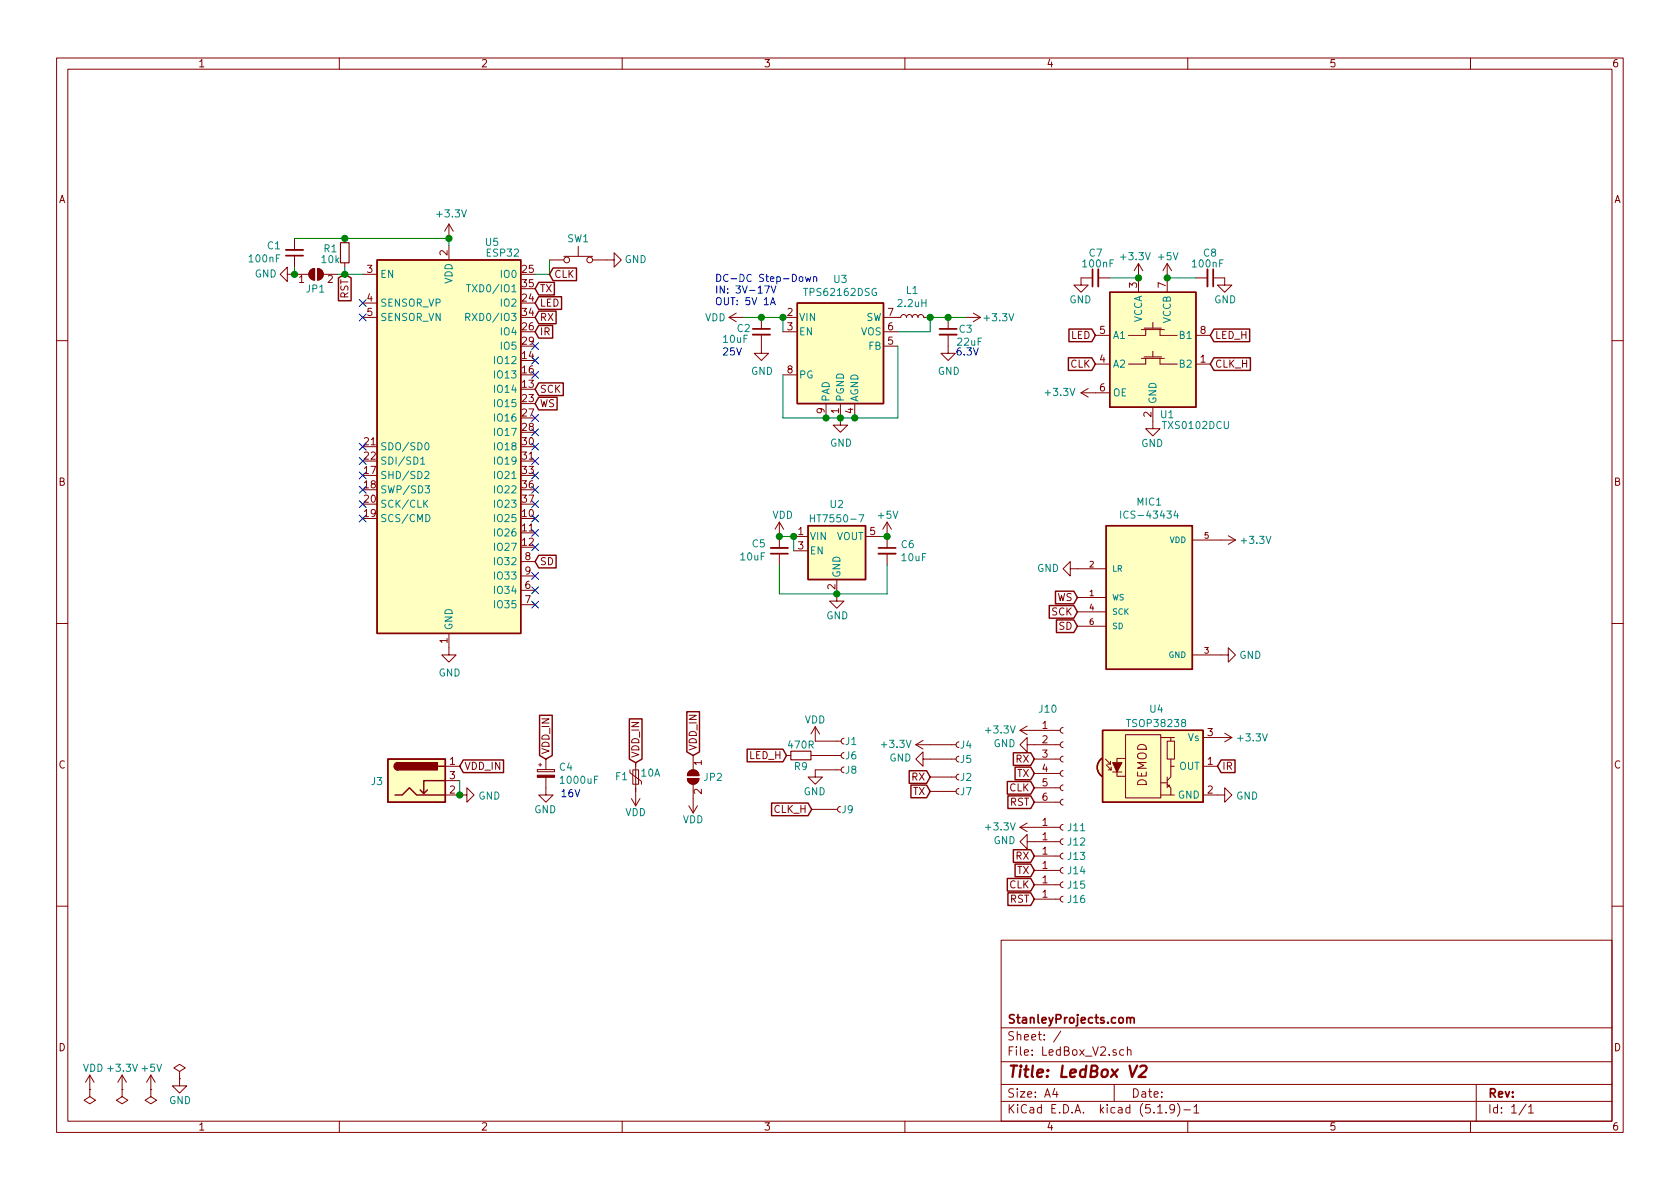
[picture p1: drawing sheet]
<svg xmlns="http://www.w3.org/2000/svg" width="297mm" height="210mm" viewBox="0 0 297 210" stroke-linecap="round" stroke-linejoin="round" font-family="sans-serif">
<g fill="none" stroke="#840000" stroke-width=".18">
<path d="M10 10.3h277v189.9h-277zM12 12.2h273v186.1h-273zM60 10.3v1.9M110 10.3v1.9M160 10.3v1.9M210 10.3v1.9M260 10.3v1.9M79.4 39.6v2.6M79.4 39.6l-.8 1.3M79.4 39.6l.7 1.3M50.8 48.5v1.3l-1.3-1.3 1.3-1.3v1.3h3.8M52.1 42.2v2"/>
<path d="M52.1 45.2v2M54.8 47.8l.5-.3h.3v2a1.03 1.03 0 0 1-.9-.6 1.03 1.03 0 0 1 .1-1.1zM56.1 47.5a1.02 1.02 0 0 1 1 1 1.02 1.02 0 0 1-1 1zM57.1 48.5h2.6M61 42.2v.7M61 46.5v.7M64.1 48.5h2.6M64.1 53.6h2.6M64.1 56.1h2.6M79.4 43.4v2.6M97.2 46h2.5M99.7 45.3h5.1"/>
<path d="M102.2 43.6v1.7M104.8 46h3.8v-1.3l1.3 1.3-1.3 1.2v-1.2M128.9 56.1h2.5M128.9 56.1l1.3 .8M130.2 55.4l-1.3 .7M134.6 59.2v3.3h1.3l-1.3 1.2-1.3-1.2h1.3M134.6 56.1v2.1M138.4 56.1h2.6M138.4 58.7h2.6M156.2 56.1h3.1l.1-.3 .3-.2 .4 .1 .2 .4 .1-.3 .3-.2 .4 .1 .2 .4 .1-.3 .3-.2 .4 .1 .2 .4 .1-.3 .3-.2 .4 .1 .2 .4h.5M156.2 58.7h2.5M167.6 59.2v3.3h1.3l-1.3 1.2-1.2-1.2h1.2"/>
<path d="M167.6 56.1v2.1M170.8 56.1h2.6M172.1 55.4l1.3 .7M173.4 56.1l-1.3 .8M193.2 49.1h-2.1v1.3h1.3l-1.3 1.3-1.2-1.3h1.2M193.7 59.3h2.5M194.2 49.1h2M201.3 46.6v5.1M201.3 46.6l-.8 1.3M201.3 46.6l.8 1.3M201.8 58.3h4.1M202.3 58h3.1"/>
<path d="M202.6 58.3v1h-3.1M203.8 57v1M205.1 58.3v1h3.1M206.4 46.6v5.1M206.4 46.6l-.8 1.3M206.4 46.6l.7 1.3M211.5 49.1h2M211.5 59.3h2.5M214.5 49.1h2v1.3h-1.2l1.2 1.3 1.3-1.3h-1.3M10 60.2h2M138.4 66.3h2.6M146 71.4v2.5"/>
<path d="M148.6 71.4v3.8h1.3l-1.3 1.2-1.3-1.2h1.3M151.1 71.4v2.5M156.2 61.2h2.5M191.1 69.5h5.1M191.1 69.5l1.3 .7M192.4 68.7l-1.3 .8M193.7 64.4h2.5M201.8 63.4h4.1M202.3 63.1h3.1M202.6 63.4v1h-3.1M203.8 72v3.8h1.3l-1.3 1.3-1.2-1.3h1.2M203.8 62.1v1"/>
<path d="M205.1 63.4v1h3.1M211.5 64.4h2.5M285 60.2h2M92.1 99.3h2.5M137.8 92.3l-.8 1.3M137.8 92.3v4.6M137.8 97.9v2M137.8 92.3l.8 1.3M140.3 94.9h2.6M140.3 97.4h2.6M153 94.9h2.6M156.8 92.3l-.7 1.3"/>
<path d="M156.8 92.3v4.6M156.8 97.9v2M156.8 92.3l.8 1.3M210.8 95.5h7.6M217.2 94.7l1.2 .8M218.4 95.5l-1.2 .8M10 110.3h2M79.4 112v3.8h1.2l-1.2 1.3-1.3-1.3h1.3M92.1 104.4h2.5M92.1 106.9h2.5M92.1 101.8h2.5M148 102.5v3.8h-1.3l1.3 1.3 1.2-1.3h-1.2"/>
<path d="M189.2 100.6v1.2l-1.2-1.2 1.2-1.3v1.3h6.4M190.5 105.7h5.1M190.5 108.2h5.1M190.5 110.7h5.1M210.8 115.8h6.4v1.3l1.2-1.3-1.2-1.3v1.3M285 110.3h2M78.7 135.5h2.6M78.7 138h2.6M95 136.1h3v.4h-3zM95.2 135.2h.6M95.5 135v.5M96.5 137.5v3.1h1.3l-1.3 1.3-1.3-1.3h1.3"/>
<path d="M96.5 134.2v1.9M111.4 136.1v.5l2 1.6v.5M111.9 136.1h1v2.6h-1zM112.4 134.9v7.6M121.5 137.7h2.1a1.02 1.02 0 0 1-1 1 1.02 1.02 0 0 1-1.1-1zM121.9 136.4a1.03 1.03 0 0 1 1.1-.2 1.03 1.03 0 0 1 .6 1h-2.1l.1-.4zM122.6 133.6v2.5M122.6 138.7v5.1M139.1 133.6h.7M143.4 133.6h5.3M144.1 128.5v2.6h4.6M144.1 128.5l-.7 1.3"/>
<path d="M144.1 128.5l.8 1.3M148.7 136.1h-4.6v1.3h1.3l-1.3 1.3-1.2-1.3h1.2M149.2 135.6l-.3 .1-.2 .4 .1 .3 .4 .2M149.2 133.1l-.3 .1-.2 .3 .1 .4 .4 .2M149.2 130.6l-.3 .1-.2 .3 .1 .4 .4 .2M161.9 131.7h7.1M161.9 131.7l1.3 .8M163.2 134.2v1.3l-1.3-1.3 1.3-1.2v1.2h5.8M163.2 130.9l-1.3 .8M164.5 139.9h4.5M164.5 137.4h4.5M169.5 139.4l-.3 .1-.2 .4 .1 .4 .4 .2"/>
<path d="M169.5 136.9l-.3 .1-.2 .3 .1 .4 .4 .2M169.5 133.7l-.3 .1-.2 .4 .1 .3 .4 .2M169.5 131.2l-.3 .1-.2 .3 .1 .4 .4 .2M180.3 129.2l1.3 .7M180.3 129.2h7.2M181.6 131.7v1.3l-1.3-1.3 1.3-1.3v1.3h5.9M181.6 128.4l-1.3 .8M182.9 139.3h4.6M182.9 136.8h4.6M182.9 134.2h4.6M188 138.8l-.3 .1-.2 .3 .1 .4 .4 .2M188 136.3l-.3 .1-.2 .3 .1 .4 .4 .2"/>
<path d="M188 133.7l-.3 .1-.2 .4 .1 .3 .4 .2M188 131.2l-.3 .1-.2 .3 .1 .4 .4 .2M188 128.6l-.3 .1-.2 .4 .1 .4 .4 .2M195.5 134.2l.8 .9M195.6 135.2l.9 .9M195.8 135.1h.5M196 136.1h.5M196.3 134.6v.5M196.5 135.6v.5M196.7 136.5h1.7M199 129.9h6.2v11.2h-6.2zM199 134.1h-1.5v3.2h1.5"/>
<path d="M205.2 130.4h1.8M205.2 138.4h1.2M206.4 131.1h1.2v3.1h-1.2zM206.4 138.7l.6 .6v1.3h.6M206.4 137.4v1.9M206.8 138.8v.3h-.3M207 134.2v1.3M207.6 130.4h-.6v.7M207.6 135.5h-.6v1.9l-.6 .6M212.7 130.4h5.1M212.7 135.5h2.6M216.5 129.7l1.3 .7"/>
<path d="M217.8 130.4l-1.3 .8M78.7 140.6h3.8v1.3l1.3-1.3-1.3-1.3v1.3M111.6 141.2l.8 1.3M113.2 141.2l-.8 1.3M121.8 142.5l.8 1.3M123.3 142.5l-.7 1.3M143.5 143.1h4.6M148.6 142.6l-.3 .1-.2 .3 .1 .4 .4 .2M180.3 146.3h7.2M180.3 146.3l1.3 .8M181.6 148.8v1.3l-1.3-1.3 1.3-1.2v1.2h5.9M181.6 145.5l-1.3 .8"/>
<path d="M182.9 159h4.6M182.9 156.5h4.6M182.9 153.9h4.6M182.9 151.4h4.6M182.9 141.9h4.6M188 158.5l-.3 .1-.2 .3 .1 .4 .4 .2M188 156l-.3 .1-.2 .3 .1 .4 .4 .2M188 153.4l-.3 .1-.2 .3 .1 .4 .4 .2M188 150.9l-.3 .1-.2 .3 .1 .4 .4 .2M188 148.3l-.3 .1-.2 .4 .1 .3 .4 .2M188 145.8l-.3 .1-.2 .3 .1 .4 .4 .2M188 141.3l-.3 .1-.2 .4 .1 .4 .4 .2"/>
<path d="M205.2 140.6h1.8M212.7 140.6h3.8v1.3l1.3-1.3-1.3-1.3v1.3M10 160.2h2M177 166.3h108v32h-108zM285 160.2h2M15.9 192.7v1.2l1 .7-1 .6-1-.6 1-.7M15.9 192.7h.1M15.9 190.1l-.8 1.3M15.9 190.1v2.6M15.9 190.1l.7 1.3M21.6 192.7v1.2l1 .7-1 .6-1-.6 1-.7M21.6 192.7h.1"/>
<path d="M21.6 190.1l-.8 1.3M21.6 190.1v2.6M21.6 190.1l.8 1.3M26.7 192.7v1.2l1 .7-1 .6-1-.6 1-.7M26.7 192.7h.1M26.7 190.1l-.8 1.3M26.7 190.1v2.6M26.7 190.1l.7 1.3M31.7 190.7v1.3h-1.2l1.2 1.3 1.3-1.3h-1.3M31.7 189.5l1.1-.7-1.1-.6-1 .6 1 .7v1.2M31.7 190.7h.1M60 198.3v1.9"/>
<path d="M110 198.3v1.9M160 198.3v1.9M177 194.8h108M177 191.8h108M177 187.8h108M177 181.8h108M186.5 192.5l-.4 1h1M186.8 193v1M187.6 182.3l-1.3 2M197 191.8v3M198.7 185.7l-.4-.1-.3 .3v.6l.3 .1 .4-.1M199.3 185.7l.2-.1 .4 .1 .1 .9"/>
<path d="M199.3 185.1v1.5M204.7 196.8h.8M206.2 196.7v.1M207.7 196l-.1 .1a.48 .48 0 0 1-.6 .1l-.2-.2 .2-.6a.48 .48 0 0 1 .6 .1 1.27 1.27 0 0 1-.2 1.2l-.4 .1M208.2 195.1a1.71 1.71 0 0 1 0 2.3M209.3 196.3h1.2M210 198.3v1.9M211.1 195.8l.4-.5v1.5M211.1 196.8h.9M260 198.3v1.9M261 191.8v6.5M269.8 195.2l-1.2 2"/>
<path d="M270.3 195.8l.4-.5v1.5M270.3 196.8h.8"/>
<circle cx="100.2" cy="46" r=".51"/>
<circle cx="104.3" cy="46" r=".51"/>
</g>
<path d="M199.7 188.4l.5 2 .9-2M201.6 188.6l.3-.2h.5l.3 .2v.4l-.1 .3-1.3 1.1h1.2" fill="none" stroke="#840000" stroke-width=".41"/>
<path d="M50.5 45.2h3.1M133.1 58.2h3M166.1 58.2h3.1M193.2 47.6v3.1M214.5 47.6v3.1M136.3 97.9h3M155.3 96.9h3.1M199.2 179.9v1M199.2 180.1l.3-.2 .3 .1 .1 .9M199.9 180.1a.36 .36 0 0 1 .3-.2 .36 .36 0 0 1 .3 .2v.8" fill="none" stroke="#840000" stroke-width=".3"/>
<g fill="#ffffc2" stroke="#ffffc2" stroke-width=".18">
<path d="M195.6 93h15.2v25.4h-15.2z"/>
<path d="M66.7 46h25.4v66h-25.4z"/>
<path d="M196.2 51.7h15.3v20.3h-15.3z"/>
<path d="M142.9 93h10.1v9.5h-10.1z"/>
<path d="M141 53.6h15.2v17.8h-15.2z"/>
<path d="M194.7 134.2l.1-.1 1.2 1.6-1.2 1.6a1.96 1.96 0 0 1-.1-3.1z"/>
<path d="M194.9 129.2h17.8v12.7h-17.8z"/>
<path d="M68.6 134.2h10.1v7.7h-10.1z"/>
</g>
<g fill="none" stroke="#840000" stroke-width=".25">
<path d="M59.8 49.1l1.2-.6 1.1 .6v4.1h-2.3zM66.7 46h25.4v66h-25.4zM95.2 49.9h2.8v2.3h-2.8l-.6-1.2zM95.2 52.5h4.1v2.2h-4.1l-.6-1.1zM95.2 55h3.1v2.2h-3.1l-.6-1.1zM95.2 57.6h2.5v2.2h-2.5l-.6-1.1zM97.8 47.4h4.1v2.2h-4.1l-.6-1.1zM141 53.6h15.2v17.8h-15.2zM189 58.2h4l.7 1.1-.7 1.1h-4zM196.2 51.7h15.3v20.3h-15.3zM214.6 58.2h6.4v2.2h-6.4l-.6-1.1zM95.2 70.3h3.3v2.2h-3.3l-.6-1.1z"/>
<path d="M95.2 67.7h4.4v2.2h-4.4l-.6-1.1zM188.9 63.3h4.1l.7 1.1-.7 1.1h-4.1zM214.6 63.3h6.5v2.2h-6.5l-.6-1.1zM95.2 98.2h3.1v2.2h-3.1l-.6-1.1zM142.9 93h10.1v9.5h-10.1zM195.6 93h15.2v25.4h-15.2zM185.5 107.1h4.4l.6 1.1-.6 1.1h-4.4zM186.6 104.5h3.3l.6 1.2-.6 1.1h-3.3zM186.8 109.6h3.1l.6 1.1-.6 1.2h-3.1zM68.6 134.2h10.1v7.7h-10.1zM70.4 134.9a.63 .63 0 0 0-.7 .6 .63 .63 0 0 0 .7 .6M75.6 139.7l-.7 .6"/>
<path d="M77.5 135.5h1.2M78.7 138h-3.8v2.3l-.6-.6M81.9 134.4h7.1v2.2h-7.1l-.6-1.1zM95.4 126.5h2.2v7.1l-1.1 .6-1.1-.6zM111.3 127.1h2.2v7.1l-1.1 .7-1.1-.7zM121.4 125.9h2.3v7.1l-1.1 .6-1.2-.6zM132.1 132.5h6.3l.7 1.1-.7 1.1h-6.3zM160.8 136.3h3l.7 1.1-.7 1.1h-3zM161.1 138.8h2.7l.7 1.1-.7 1.2h-2.7zM178.1 138.2h4.1l.7 1.1-.7 1.1h-4.1zM179.2 133.1h3l.7 1.1-.7 1.2h-3zM179.5 135.7h2.7l.7 1.1-.7 1.1h-2.7z"/>
<path d="M194.8 134.1a1.96 1.96 0 0 0 0 3.2M194.9 129.2h17.8v12.7h-17.8zM215.9 134.4h2.5v2.2h-2.5l-.6-1.1zM69.8 140.6h1.3l1.3-1.3 1.3 1.3h5M136.4 142h6.5l.6 1.1-.6 1.1h-6.5zM178.1 155.3h4.1l.7 1.2-.7 1.1h-4.1zM178.2 140.7h4l.7 1.2-.7 1.1h-4zM178.2 157.9h4l.7 1.1-.7 1.1h-4zM179.2 150.3h3l.7 1.1-.7 1.1h-3zM179.5 152.8h2.7l.7 1.1-.7 1.1h-2.7z"/>
</g>
<g fill="none" stroke="#008484" stroke-width=".18">
<path d="M82.3 56.1l.7-.1 .1-.2-.1-.3-.2-.1h-.5v1.3M82.5 50.3h.7M82.7 56.1l.4 .6M82.8 50.3v1.3M75.2 78.4l.2-.1a.67 .67 0 0 1 .5 .6 .67 .67 0 0 1-.5 .6l-.2-.2-.1-.2zM74.4 81.2l.4-.4v1.3M74.4 82.1h.7M75.1 83.5l.5-.1 .2 .3-.7 .9h.7M75.1 89l.5 .7M75.2 85.9h.7l-.4 .5 .4 .1-.1 .6-.4 .1-.2-.2M75.3 91a.64 .64 0 0 1 .7 .6 .64 .64 0 0 1-.7 .6zM75.6 88.4l-.7 .8"/>
<path d="M143.3 91v1.3M143.3 91.6h.7M151.9 91h.8l-.5 1.3M198.1 90.4v1.2M207.9 90.3l-.3 .9h.8M208.2 90.8v.8"/>
</g>
<g fill="#840000" stroke="#840000" stroke-width=".18">
<path d="M54.8 47.8l.5-.3h.3v2a1.03 1.03 0 0 1-.9-.6 1.03 1.03 0 0 1 .1-1.1z"/>
<path d="M56.1 47.5a1.02 1.02 0 0 1 1 1 1.02 1.02 0 0 1-1 1z"/>
<path d="M121.9 136.4a1.03 1.03 0 0 1 1.1-.2 1.03 1.03 0 0 1 .6 1h-2.1l.1-.4z"/>
<path d="M121.5 137.7h2.1a1.02 1.02 0 0 1-1 1 1.02 1.02 0 0 1-1.1-1z"/>
<path d="M95 137.1h3v.4h-3z"/>
<path d="M196.7 134.9h1.7l-.9 1.6z"/>
</g>
<path d="M50.5 44.2h3.1M133.1 59.2h3M166.1 59.2h3.1M194.2 47.6v3.1M213.5 47.6v3.1M136.3 96.9h3M155.3 97.9h3.1" fill="none" stroke="#840000" stroke-width=".33"/>
<path d="M60.2 42.9h1.5v3.6h-1.5zM139.8 132.8h3.6v1.6h-3.6z" fill="none" stroke="#840000" stroke-width=".2"/>
<g fill="#840000" stroke="#840000" stroke-width=".25">
<path d="M69.9 135l.5-.1v1.2a.64 .64 0 0 1-.6-.4 .64 .64 0 0 1 .1-.7z"/>
<path d="M70.4 134.9h6.9v1.2h-6.9z"/>
</g>
<g fill="none" stroke="#008400" stroke-width=".18">
<path d="M52.1 47.2v1.3M52.1 42.2h27.3v1.2M59.7 48.5h4.4M61 47.2v1.3M97.2 46v2.5h-2.6M131.4 56.1h7v2.6M163.8 56.1h7M164.5 56.1v2.6h-5.8M196.2 49.1h5.1M206.4 49.1h5.1M158.7 61.2v12.7h-20.3v-7.6M137.8 99.9v5.1h19v-5.1"/>
<path d="M137.8 94.9h2.5v2.5M155.6 94.9h1.2M81.3 138v2.6"/>
</g>
<path d="M135.2 50.6h.8l-.5 1.2M136.2 53.9l.5-1.3 .4 1.3M136.3 50.6l.5 1.2 .4-1.2M136.3 53.5h.7M141.4 49l.3-.1 .2 .2v.6l-.3 .1-.3-.3zM142.4 48.9l.2 .9 .3-.6 .2 .6 .3-.9M143.8 49.1l.2-.2 .3 .1 .1 .8M143.8 48.9v.9" fill="none" stroke="#0000c2" stroke-width=".18"/>
<g fill="#008400" stroke="#008400" stroke-width=".25">
<circle cx="140.3" cy="94.9" r=".51"/>
<circle cx="138.4" cy="56.1" r=".51"/>
<circle cx="61" cy="42.2" r=".51"/>
<circle cx="52.1" cy="48.5" r=".51"/>
<circle cx="61" cy="48.5" r=".51"/>
<circle cx="81.3" cy="140.6" r=".51"/>
<circle cx="146.1" cy="73.9" r=".51"/>
<circle cx="151.1" cy="73.9" r=".51"/>
<circle cx="206.4" cy="49.1" r=".51"/>
<circle cx="201.3" cy="49.1" r=".51"/>
<circle cx="79.4" cy="42.2" r=".51"/>
<circle cx="148.6" cy="73.9" r=".51"/>
<circle cx="148" cy="105" r=".51"/>
<circle cx="164.5" cy="56.1" r=".51"/>
<circle cx="156.8" cy="94.9" r=".51"/>
<circle cx="167.6" cy="56.1" r=".51"/>
<circle cx="134.6" cy="56.1" r=".51"/>
<circle cx="137.8" cy="94.9" r=".51"/>
</g>
<g fill="none" stroke="#000084" stroke-width=".18">
<path d="M63.5 55.5l1.2 1.2M63.5 53l1.2 1.2M64.7 55.5l-1.2 1.2M64.7 53l-1.2 1.2M63.5 78.4l1.2 1.2M64.7 78.4l-1.2 1.2M94 75.8l1.2 1.3M94 73.3l1.2 1.2M94 65.7l1.2 1.2M94 63.1l1.2 1.3M94 60.6l1.2 1.2M94 78.4l1.2 1.2"/>
<path d="M95.2 75.8l-1.2 1.3M95.2 73.3l-1.2 1.2M95.2 65.7l-1.2 1.2M95.2 63.1l-1.2 1.3M95.2 60.6l-1.2 1.2M95.2 78.4l-1.2 1.2M63.5 91.1l1.2 1.2M63.5 88.5l1.2 1.3M63.5 86l1.2 1.2M63.5 83.5l1.2 1.2M63.5 80.9l1.2 1.2M64.7 91.1l-1.2 1.2"/>
<path d="M64.7 88.5l-1.2 1.3M64.7 86l-1.2 1.2M64.7 83.5l-1.2 1.2M64.7 80.9l-1.2 1.2M94 96.2l1.2 1.2M94 80.9l1.2 1.2M94 83.5l1.2 1.2M94 86l1.2 1.2M94 88.5l1.2 1.3M94 91.1l1.2 1.2M94 93.6l1.2 1.2M95.2 96.2l-1.2 1.2"/>
<path d="M95.2 80.9l-1.2 1.2M95.2 83.5l-1.2 1.2M95.2 86l-1.2 1.2M95.2 88.5l-1.2 1.3M95.2 91.1l-1.2 1.2M95.2 93.6l-1.2 1.2M94 101.2l1.2 1.3M94 103.8l1.2 1.2M94 106.3l1.2 1.2M95.2 101.2l-1.2 1.3M95.2 103.8l-1.2 1.2M95.2 106.3l-1.2 1.2"/>
</g>
<text font-size="2.8" fill="#840000" x="178" y="190.5">Title: LedBox V2</text>
<g font-size="2.1" fill="#840000">
<text x="202.7" y="139.2" transform="rotate(-90 202.7 139.2)">DEMOD</text>
<text x="178" y="184">Sheet: /</text>
<text x="178" y="181">StanleyProjects.com</text>
<text x="178" y="186.7">File: LedBox_V2.sch</text>
<text x="178" y="196.9">KiCad E.D.A. kicad (5.1.9)-1</text>
<text x="178" y="194.1">Size: A4</text>
<text x="200" y="194.1">Date:</text>
<text x="263" y="194.1">Rev:</text>
<text x="263" y="196.9">Id: 1/1</text>
</g>
<g font-size="1.8" fill="#840000">
<text x="35" y="11.9">1</text>
<text x="85" y="11.9">2</text>
<text x="135" y="11.9">3</text>
<text x="185" y="11.9">4</text>
<text x="235" y="11.9">5</text>
<text x="285" y="11.9">6</text>
<text x="10.4" y="35.9">A</text>
<text x="285.4" y="35.9">A</text>
<text x="79.1" y="45.2" transform="rotate(-90 79.1 45.2)">2</text>
<text x="52.9" y="50">1</text>
<text x="57.9" y="50">2</text>
<text x="61.6" y="52.8" transform="rotate(-90 61.6 52.8)">RST</text>
<text x="64.9" y="48.3">3</text>
<text x="64.9" y="53.3">4</text>
<text x="92.4" y="53.3">24</text>
<text x="92.4" y="48.3">25</text>
<text x="92.4" y="50.8">35</text>
<text x="95.4" y="51.7">TX</text>
<text x="97.9" y="49.1">CLK</text>
<text x="201" y="50.9" transform="rotate(-90 201 50.9)">3</text>
<text x="206.1" y="50.9" transform="rotate(-90 206.1 50.9)">7</text>
<text x="64.9" y="55.9">5</text>
<text x="92.4" y="58.4">26</text>
<text x="92.4" y="55.9">34</text>
<text x="95.4" y="54.2">LED</text>
<text x="95.4" y="56.8">RX</text>
<text x="95.4" y="59.3">IR</text>
<text x="139.2" y="55.9">2</text>
<text x="139.2" y="58.4">3</text>
<text x="157" y="58.4">6</text>
<text x="157" y="55.9">7</text>
<text x="189.4" y="59.9">LED</text>
<text x="194.5" y="59">5</text>
<text x="212.2" y="59">8</text>
<text x="214.8" y="59.9">LED_H</text>
<text x="92.4" y="63.5">14</text>
<text x="92.4" y="61">29</text>
<text x="157" y="61">5</text>
<text x="189.3" y="65">CLK</text>
<text x="194.5" y="64.1">4</text>
<text x="212.2" y="64.1">1</text>
<text x="214.8" y="65">CLK_H</text>
<text x="92.4" y="68.6">13</text>
<text x="92.4" y="66">16</text>
<text x="92.4" y="71.1">23</text>
<text x="95.4" y="69.5">SCK</text>
<text x="139.2" y="66">8</text>
<text x="194.5" y="69.2">6</text>
<text x="92.4" y="73.7">27</text>
<text x="92.4" y="76.2">28</text>
<text x="95.4" y="72">WS</text>
<text x="145.8" y="73.1" transform="rotate(-90 145.8 73.1)">9</text>
<text x="148.3" y="73.1" transform="rotate(-90 148.3 73.1)">1</text>
<text x="150.9" y="73.1" transform="rotate(-90 150.9 73.1)">4</text>
<text x="203.6" y="73.8" transform="rotate(-90 203.6 73.8)">2</text>
<text x="64.4" y="83.8">17</text>
<text x="64.4" y="78.7">21</text>
<text x="64.4" y="81.3">22</text>
<text x="92.4" y="78.7">30</text>
<text x="92.4" y="81.3">31</text>
<text x="92.4" y="83.8">33</text>
<text x="10.4" y="85.9">B</text>
<text x="64.4" y="86.4">18</text>
<text x="64.4" y="88.9">20</text>
<text x="92.4" y="86.4">36</text>
<text x="92.4" y="88.9">37</text>
<text x="285.4" y="85.9">B</text>
<text x="64.4" y="91.4">19</text>
<text x="92.4" y="91.4">10</text>
<text x="92.4" y="94">11</text>
<text x="141.1" y="94.6">1</text>
<text x="153.8" y="94.6">5</text>
<text x="92.4" y="96.5">12</text>
<text x="92.9" y="99.1">8</text>
<text x="92.9" y="101.6">9</text>
<text x="95.4" y="99.9">SD</text>
<text x="141.1" y="97.1">3</text>
<text x="92.9" y="104.1">6</text>
<text x="92.9" y="106.7">7</text>
<text x="147.7" y="104.2" transform="rotate(-90 147.7 104.2)">2</text>
<text x="186.9" y="106.3">WS</text>
<text x="79.1" y="113.8" transform="rotate(-90 79.1 113.8)">1</text>
<text x="186" y="108.8">SCK</text>
<text x="187.2" y="111.4">SD</text>
<text x="184.3" y="128.9">1</text>
<text x="184.3" y="131.4">2</text>
<text x="213.5" y="130.2">3</text>
<text x="10.4" y="135.9">C</text>
<text x="79.5" y="135.2">1</text>
<text x="79.5" y="137.8">3</text>
<text x="82.1" y="136.1">VDD_IN</text>
<text x="97.2" y="133.4" transform="rotate(-90 97.2 133.4)">VDD_IN</text>
<text x="113" y="134.1" transform="rotate(-90 113 134.1)">VDD_IN</text>
<text x="123.2" y="132.8" transform="rotate(-90 123.2 132.8)">VDD_IN</text>
<text x="124.1" y="135.4" transform="rotate(-90 124.1 135.4)">1</text>
<text x="132.5" y="134.2">LED_H</text>
<text x="179.6" y="134.9">RX</text>
<text x="179.8" y="137.4">TX</text>
<text x="184.3" y="134">3</text>
<text x="184.3" y="136.5">4</text>
<text x="213.5" y="135.2">1</text>
<text x="216.1" y="136.1">IR</text>
<text x="285.4" y="135.9">C</text>
<text x="79.5" y="140.3">2</text>
<text x="124.1" y="140.4" transform="rotate(-90 124.1 140.4)">2</text>
<text x="136.8" y="143.8">CLK_H</text>
<text x="161.2" y="138">RX</text>
<text x="161.4" y="140.6">TX</text>
<text x="178.5" y="139.9">CLK</text>
<text x="178.6" y="142.5">RST</text>
<text x="184.3" y="139.1">5</text>
<text x="184.3" y="141.6">6</text>
<text x="213.5" y="140.3">2</text>
<text x="184.3" y="148.6">1</text>
<text x="184.3" y="146">1</text>
<text x="179.6" y="152">RX</text>
<text x="179.8" y="154.6">TX</text>
<text x="184.3" y="153.7">1</text>
<text x="184.3" y="151.1">1</text>
<text x="178.5" y="157.1">CLK</text>
<text x="178.6" y="159.6">RST</text>
<text x="184.3" y="158.7">1</text>
<text x="184.3" y="156.2">1</text>
<text x="10.4" y="185.9">D</text>
<text x="285.4" y="185.9">D</text>
<text x="35" y="199.9">1</text>
<text x="85" y="199.9">2</text>
<text x="135" y="199.9">3</text>
<text x="185" y="199.9">4</text>
<text x="235" y="199.9">5</text>
<text x="285" y="199.9">6</text>
</g>
<g font-size="1.8" fill="#008484">
<text x="77.4" y="38.4">+3.3V</text>
<text x="44.2" y="46.4">100nF</text>
<text x="47.3" y="44.1">C1</text>
<text x="56.9" y="46.5">10k</text>
<text x="57.3" y="44.6">R1</text>
<text x="85.9" y="43.5">U5</text>
<text x="86.2" y="45.4">ESP32</text>
<text x="100.3" y="42.8">SW1</text>
<text x="110.4" y="46.5">GND</text>
<text x="191.6" y="47.3">100nF</text>
<text x="192.6" y="45.4">C7</text>
<text x="198.3" y="46">+3.3V</text>
<text x="204.9" y="46">+5V</text>
<text x="211" y="47.3">100nF</text>
<text x="212.8" y="45.4">C8</text>
<text x="45" y="49.1">GND</text>
<text x="54.2" y="51.7">JP1</text>
<text x="67.2" y="49.1">EN</text>
<text x="80" y="50.2" transform="rotate(-90 80 50.2)">VDD</text>
<text x="83.7" y="51.7">TXD0/IO1</text>
<text x="88.7" y="49.1">IO0</text>
<text x="142.5" y="52.3">TPS62162DSG</text>
<text x="147.5" y="50">U3</text>
<text x="160.3" y="52">L1</text>
<text x="189.1" y="53.6">GND</text>
<text x="214.7" y="53.6">GND</text>
<text x="67.2" y="54.2">SENSOR_VP</text>
<text x="67.2" y="56.8">SENSOR_VN</text>
<text x="83.5" y="56.8">RXD0/IO3</text>
<text x="88.7" y="54.2">IO2</text>
<text x="88.7" y="59.3">IO4</text>
<text x="124.6" y="56.8">VDD</text>
<text x="130.4" y="58.7">C2</text>
<text x="141.2" y="56.8">VIN</text>
<text x="141.2" y="59.3">EN</text>
<text x="152.2" y="59.3">VOS</text>
<text x="153.1" y="56.8">SW</text>
<text x="158.9" y="54.3">2.2uH</text>
<text x="169.6" y="58.8">C3</text>
<text x="174.2" y="56.8">+3.3V</text>
<text x="196.7" y="59.9">A1</text>
<text x="201.9" y="57.2" transform="rotate(-90 201.9 57.2)">VCCA</text>
<text x="207" y="57.2" transform="rotate(-90 207 57.2)">VCCB</text>
<text x="208.7" y="59.9">B1</text>
<text x="87.7" y="64.4">IO12</text>
<text x="88.7" y="61.8">IO5</text>
<text x="128" y="60.6">10uF</text>
<text x="153.6" y="61.8">FB</text>
<text x="169.4" y="61.1">22uF</text>
<text x="196.7" y="65">A2</text>
<text x="208.7" y="65">B2</text>
<text x="87.7" y="69.5">IO14</text>
<text x="87.7" y="66.9">IO13</text>
<text x="132.8" y="66.3">GND</text>
<text x="141.2" y="66.9">PG</text>
<text x="146.7" y="71.1" transform="rotate(-90 146.7 71.1)">PAD</text>
<text x="149.2" y="71.1" transform="rotate(-90 149.2 71.1)">PGND</text>
<text x="151.8" y="71.1" transform="rotate(-90 151.8 71.1)">AGND</text>
<text x="165.8" y="66.3">GND</text>
<text x="185" y="70">+3.3V</text>
<text x="196.7" y="70.1">OE</text>
<text x="204.5" y="71.5" transform="rotate(-90 204.5 71.5)">GND</text>
<text x="87.7" y="72">IO15</text>
<text x="87.7" y="74.5">IO16</text>
<text x="87.7" y="77.1">IO17</text>
<text x="205.3" y="74">U1</text>
<text x="205.9" y="75.9">TXS0102DCU</text>
<text x="67.2" y="79.6">SDO/SD0</text>
<text x="67.2" y="82.2">SDI/SD1</text>
<text x="87.7" y="79.6">IO18</text>
<text x="87.7" y="82.2">IO19</text>
<text x="146.8" y="79">GND</text>
<text x="201.8" y="79">GND</text>
<text x="67.2" y="84.7">SHD/SD2</text>
<text x="67.2" y="87.2">SWP/SD3</text>
<text x="67.2" y="89.8">SCK/CLK</text>
<text x="87.7" y="84.7">IO21</text>
<text x="87.7" y="87.2">IO22</text>
<text x="87.7" y="89.8">IO23</text>
<text x="146.8" y="89.8">U2</text>
<text x="201.1" y="89.4">MIC1</text>
<text x="67.2" y="92.3">SCS/CMD</text>
<text x="87.7" y="92.3">IO25</text>
<text x="87.7" y="94.9">IO26</text>
<text x="136.6" y="91.7">VDD</text>
<text x="143.1" y="95.5">VIN</text>
<text x="144" y="92.4">HT7550-7</text>
<text x="147.9" y="95.5">VOUT</text>
<text x="155.3" y="91.7">+5V</text>
<text x="199" y="91.7">ICS-43434</text>
<text x="87.7" y="97.4">IO27</text>
<text x="87.7" y="99.9">IO32</text>
<text x="131" y="99.1">10uF</text>
<text x="133" y="96.8">C5</text>
<text x="143.1" y="98">EN</text>
<text x="159.4" y="96.9">C6</text>
<text x="159.5" y="99.2">10uF</text>
<text x="183.4" y="101.1">GND</text>
<text x="219.7" y="96.2">+3.3V</text>
<text x="87.7" y="105">IO34</text>
<text x="87.7" y="107.6">IO35</text>
<text x="87.7" y="102.5">IO33</text>
<text x="148.6" y="102.2" transform="rotate(-90 148.6 102.2)">GND</text>
<text x="80" y="111.5" transform="rotate(-90 80 111.5)">GND</text>
<text x="146.1" y="109.5">GND</text>
<text x="77.5" y="119.6">GND</text>
<text x="219.1" y="116.5">GND</text>
<text x="142.3" y="127.9">VDD</text>
<text x="149.5" y="131.7">J1</text>
<text x="174.4" y="129.7">+3.3V</text>
<text x="183.8" y="126">J10</text>
<text x="199.6" y="128.6">TSOP38238</text>
<text x="203.4" y="126">U4</text>
<text x="210.1" y="131.1">Vs</text>
<text x="219" y="131.1">+3.3V</text>
<text x="99" y="136.3">C4</text>
<text x="108.9" y="138">F1</text>
<text x="113.4" y="137.3">10A</text>
<text x="139.5" y="132.4">470R</text>
<text x="140.5" y="136.2">R9</text>
<text x="149.5" y="136.8">J8</text>
<text x="149.5" y="134.3">J6</text>
<text x="156" y="132.3">+3.3V</text>
<text x="157.3" y="134.7">GND</text>
<text x="169.8" y="134.9">J5</text>
<text x="169.8" y="132.4">J4</text>
<text x="175.7" y="132.1">GND</text>
<text x="208.5" y="136.1">OUT</text>
<text x="65.7" y="138.8">J3</text>
<text x="84.6" y="141.4">GND</text>
<text x="94.5" y="143.8">GND</text>
<text x="99.3" y="138.6">1000uF</text>
<text x="124.5" y="138.1">JP2</text>
<text x="142.1" y="140.6">GND</text>
<text x="148.9" y="143.8">J9</text>
<text x="169.8" y="140.6">J7</text>
<text x="169.8" y="138.1">J2</text>
<text x="208.3" y="141.2">GND</text>
<text x="218.6" y="141.4">GND</text>
<text x="110.5" y="144.3">VDD</text>
<text x="120.7" y="145.6">VDD</text>
<text x="174.4" y="146.9">+3.3V</text>
<text x="175.7" y="149.3">GND</text>
<text x="188.9" y="149.5">J12</text>
<text x="188.9" y="147">J11</text>
<text x="188.9" y="154.6">J14</text>
<text x="188.9" y="152.1">J13</text>
<text x="188.9" y="159.7">J16</text>
<text x="188.9" y="157.1">J15</text>
<text x="14.6" y="189.5">VDD +3.3V</text>
<text x="25.2" y="189.5">+5V</text>
<text x="29.9" y="195.2">GND</text>
</g>
<g font-size="1.8" fill="#0000c2">
<text x="126.4" y="49.9">DC-DC Step-Down</text>
<text x="126.4" y="51.9">IN: 3V-17V</text>
<text x="126.4" y="54">OUT: 5V 1A</text>
<text x="127.6" y="62.9">25V</text>
<text x="168.9" y="62.9">6.3V</text>
<text x="99.1" y="141">16V</text>
</g>
<g font-size="1.4" fill="#840000">
<text x="213" y="95.2">5</text>
<text x="192.7" y="100.3">2</text>
<text x="192.7" y="105.4">1</text>
<text x="192.7" y="107.9">4</text>
<text x="192.7" y="110.5">6</text>
<text x="213" y="115.6">3</text>
</g>
<g font-size="1.4" fill="#008484">
<text x="196.6" y="101.1">LR</text>
<text x="206.8" y="96">VDD</text>
<text x="196.6" y="106.2">WS</text>
<text x="196.6" y="108.7">SCK</text>
<text x="196.6" y="111.2">SD</text>
<text x="206.7" y="116.3">GND</text>
</g>
</svg>
